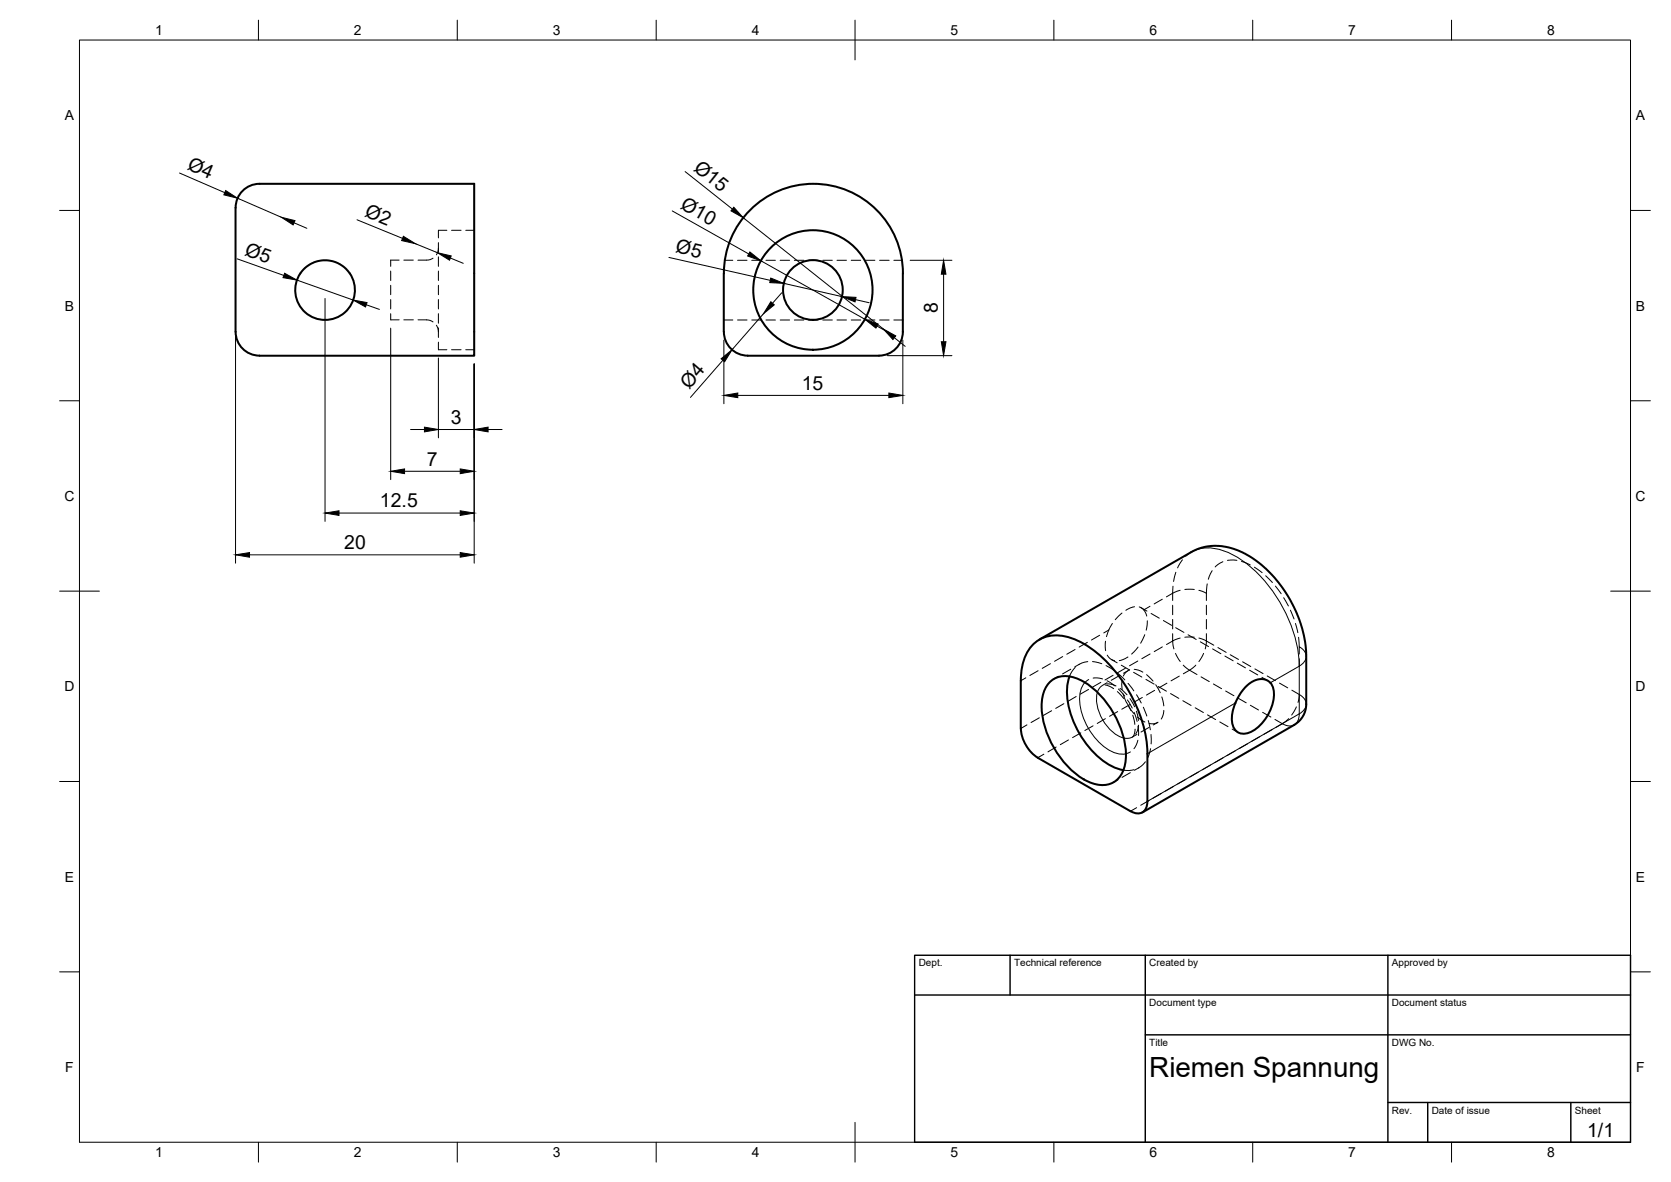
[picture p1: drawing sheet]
<svg xmlns="http://www.w3.org/2000/svg" width="420mm" height="297mm" viewBox="0 0 420 297" stroke-linecap="round" stroke-linejoin="round" font-family="sans-serif">
<!-- layer: Hidden Narrow -->
<g fill="none" stroke="#000" stroke-width=".25">
<path d="M299.6 138.7l-1.5 1.1M276.5 159.6l-2.1 1.2M278.8 158.3l-1.3 .8M289.2 152.4l-1.6 .9M292.2 150.6l-2 1.2M294.9 159.2v1.9l1.8-.8M294.9 149.1l-1.6 .9M294.9 149.1v1.8M294.9 152.1v2.4M294.9 155.7v2.4M294.9 147.3v1.8M295.7 143.8l-.6 2.3"/>
<path d="M296.7 148.3l-1.8 .8M297.3 140.7l-1.2 2M297.9 148.1h2.4M301.5 148.3l1.8 .8M303.3 159.2v1.9l-1.8-.8M303.3 149.1v1.8M303.3 152.1v2.4M303.3 155.7v2.4M303.6 146.7l-.3 2.4M304.8 143.4l-1 2.2M307.5 141.2l-2 1.3M308.6 140.8h2.4"/>
<path d="M312.2 141.1l2.2 .9M315.4 142.5l2 1.4M318.2 144.7l1.7 1.7M320.7 147.3l1.4 1.9M322.8 150.2l1.2 2.1M324.5 153.3l.9 2.2M325.7 156.7l.6 2.3M257.9 170.3l-1.2 .8M261 168.6l-2 1.1M264.1 166.8l-2 1.2M264.4 178.6l-2.1 1.2M267.2 165l-2 1.2"/>
<path d="M267.5 176.8l-2 1.2M270.3 163.2l-2.1 1.2M270.6 175l-2.1 1.2M273.4 161.4l-2.1 1.2M273.7 173.3l-2.1 1.1M273.7 170.8l-.9 .7M274.9 170.4h.9l1.4 .2M276.8 171.5l-2.1 1.2M277.2 172.3l-.8 .7-.5 1M278.3 171.9h1l1.3 .5M278.3 171.1l2 1.3M279.9 169.7l-2.1 1.2"/>
<path d="M281 178.8l-2 1.2M281.2 173.2l1.6 1.7M281.6 173l1.8 1.6M283 167.9l-2.1 1.2M283.5 175.9l1.2 2.1M284.1 175.6l1.2 2M284.1 177l-2 1.2M285.2 179l.7 2.3M285.7 178.7l.6 2.3M286.1 166.1l-2.1 1.2M287.2 175.3l-2 1.2M289.2 164.3l-2.1 1.2"/>
<path d="M290.3 173.5l-2 1.2M292.3 162.6l-2.1 1.2M293.3 162l1.6-.9 .3 2M293.4 171.7l-2 1.2M295.6 164.2l1.2 2.1M296.5 169.9l-2.1 1.2M297.5 167.2l1.1 .9 2.4 1.4M297.9 160.1h2.4M300.7 167.2l-1.1 .9-2.1 1.2M302 170.1l2.1 1.2M302.6 164.2l-1.1 2.1M305.1 171.9l2 1.2"/>
<path d="M305.2 162.1l-1.9-1-.3 2M306.2 162.7l2.1 1.2M308.2 173.7l2.1 1.1M309.3 164.5l2.1 1.2M311.3 175.4l2.1 1.2M312.4 166.3l2.1 1.2M314.4 177.2l2 1.2M315.5 168.1l2.1 1.2M317.5 179l2.1 1.2M318.6 169.9l2.1 1.2M321.7 171.7l2.1 1.2M324.8 173.4l1.9 1.1-.3 2"/>
<path d="M326 177.6l-1.2 2.1M326.5 160.2l.2 2.3M326.7 174.5l1.2 1 .4 .7 .1 .8M326.7 164.4v-1.9l1.2 1 .4 .7 .1 .8M326.7 165.6v1.8M258.2 182.2l-1.5 .9M261.3 180.4l-2.1 1.2M262.5 189.5l-1.6 .9M265.6 187.7l-2.1 1.2M268.6 186l-2 1.1M271.8 184.2l-2.1 1.2M274.8 182.4l-2 1.2"/>
<path d="M277.9 180.6l-2 1.2M284.2 189l-1.1 .4M284.7 185.2l-1.1 .4-1-.1M286.1 186l-.5 1.4-.5 .8M286.2 182.5l.1 2.3M286.3 182.2l-.3 1.4-.4 .9M292 199.4l-2.1 1.2M295.1 197.6l-2.1 1.2M298.2 195.8l-2.1 1.2M301.3 194l-2.1 1.2M304.4 192.3l-2.1 1.1M307.5 190.5l-2.1 1.2"/>
<path d="M310.6 188.7l-2.1 1.2M313.7 186.9l-2.1 1.2M316.8 185.1l-2.1 1.2M319.8 183.4l-2 1.1M324 180.6l-1.6 1.3-1.8-1.1M325.4 182.2l-.7 .2h-.9l-1.4-.5-1.5 .9M285.8 203l-1.6 .9M288.9 201.2l-2.1 1.2"/>
</g>
<!-- layer: Visible Narrow -->
<path d="M299.5 138.7a10.3 10.3 0 0 1 9.5 .2 32.1 32.1 0 0 1 14.3 15.3 31.5 31.5 0 0 1 3.4 13.2M272.8 171.5a8.3 8.3 0 0 0-.8 7.8 15.4 15.4 0 0 0 8.5 10l1.8 .2 .8-.1M275.9 174a10.9 10.9 0 0 0 4.8 10.6l1.9 .9M310.6 176.7l-22.1 12.7M326.7 179.4l-.2 1.2a2.46 2.46 0 0 1-1.1 1.5M326.7 167.4l-7.3 4.2M326.7 167.4v12M326.7 179.4l-38.2 22M328.4 176.9a3 3 0 0 1-1.7 2.5M328.4 164.9a3 3 0 0 1-1.7 2.5" fill="none" stroke="#000" stroke-width=".25"/>
<!-- layer: Hidden -->
<g fill="none" stroke="#000" stroke-width=".25">
<path d="M112.4 57.9h-2.2v1.9M113.5 57.9h2.4M117.1 57.9h2.1M98.2 68.1v2.4M98.2 71.7v2.4M98.2 75.3v2.3M98.2 78.8v1.6h2.2M100.4 65.4h-2.2v1.5M101.5 65.4h2.4M108.9 64.9l-.3 .2a5.7 5.7 0 0 1-3.5 .3M110.2 78.8v2.4M110.2 75.3v2.3"/>
<path d="M110.2 71.7v2.4M110.2 68.1v2.4M110.2 64.5v2.4M110.2 61v2.4M110.2 62.4l-.1 .9-.4 .7M182.2 65.4h2.1M185.4 65.4h2.4M189 65.4h2.4M192.6 65.4h2.4M196.2 65.4h2.3M199.7 65.4h2.4M203.3 65.4h2.4"/>
<path d="M206.9 65.4h2.4M210.5 65.4h2.3M214 65.4h2.4M217.6 65.4h2.4M221.2 65.4h2.4M224.7 65.4h2.1M101.5 80.4h2.4M105.1 80.4a5.8 5.8 0 0 1 3.5 .3l.3 .2M109.7 81.7l.4 .8 .1 .9M110.2 86v1.9h2.2M110.2 82.4v2.4M113.5 87.9h2.4"/>
<path d="M117.1 87.9h2.1M182 80.4h2.3M185.4 80.4h2.4M189 80.4h2.4M192.6 80.4h2.4M196.2 80.4h2.3M199.7 80.4h2.4M203.3 80.4h2.4M206.9 80.4h2.4M210.5 80.4h2.3M214 80.4h2.4M217.6 80.4h2.4"/>
<path d="M221.2 80.4h2.4M224.7 80.4h2.3M279.7 156.7l-.9 1.6-.6 1.7M282.1 154.1l-1.7 1.6M285.3 152.5l-1.2 .3-1 .6M286.4 152.5l1.2 .8 .7 1.5M287 152.7l1.4 .9M287.8 159.5l-1 2.1M288.5 156l-.3 2.4M289.4 154.2l2.1 1.1M292.5 155.9l2.1 1.2M295.6 157.7l2.1 1.2"/>
<path d="M298.7 159.5l2.1 1.2M266.1 170l-1.1 .6M269.2 168.2l-2 1.2M270.3 167.7l-.7 1-.7 1.3M271.4 166.9l-1.1 .7M273.5 166.3l-1.5 .3-.7 .4M274.7 166.3l2.3 .5M277.9 172.1l1.1 .4 1 .6M278 161.1v2.4M278.1 167.3l2.1 1.2M278.4 171.6l-1.2 .6M278.4 164.6l.6 .8 1.2 .6"/>
<path d="M279.4 165.7l1.5 .9M280.9 173.8l1.7 1.7M281.1 169.2l1.7 1.7M281.5 169.8l-2.1 1.2M281.9 167.2l2.1 1.2M282.1 171l.1 2.3M282.4 174.4l.7 1.8 1.3 2.4M283.6 165.1l-2.2 .9M283.6 168.6l-1.1 .6M283.6 171.7l1.5 1.9M283.8 177.5l1.4 1.9M284.1 168.3l-1 .7-.7 .9"/>
<path d="M284.8 179.7l.5 2.3M285 169l2.1 1.1M285.2 168.2l1.1 .2 1.1 .5M285.8 174.6l1.2 2.1M286.2 162.6l-1.7 1.8M287.5 177.7l.9 2.2M288.1 170.7l2.1 1.2M288.3 169.6l1.6 1.6M290.6 172.1l1.1 2M291.2 172.5l2.1 1.2M292.1 175.1l.5 2.3M292.6 178.5l-.2 1.3-.4 .9"/>
<path d="M294.3 174.3l2.1 1.2M297.4 176.1l2.1 1.2M300.5 177.9l2.1 1.2M301.8 161.3l2.1 1.2M303.6 179.6l2.1 1.2M304.9 163.1l2.1 1.2M308 164.9l2.1 1.2M311.1 166.7l2.1 1.1M314.2 168.4l2.1 1.2M317.3 170.2l1.4 .9M281.1 196l-1.1 .6M284.2 194.2l-2.1 1.2"/>
<path d="M285.1 193.4l-1.2 .2h-1.4M285.4 183.2l-.2 1.4-.5 .6 1.2-.6M286 180.2l1.9 1.2M286.4 192.9l-1.2 .7M288 191.4l-1 1.1-.8 .5M288.7 181.1l.5 2.3M288.9 182.8l-2 1.2M289.3 188.1l-.7 2.3M289.4 184.6v2.4M291.1 181.6l-1.1 .6M291.2 181.5l-1.2 .4-1.1-.1M306.7 181.4l2.1 1.2"/>
<path d="M309.8 183.2l1.5 .9"/>
</g>
<!-- layer: Visible -->
<g fill="none" stroke="#000" stroke-width=".51">
<path d="M61 48a6 6 0 0 1 4.2-1.8h54v43.2h-54a6 6 0 0 1-6-6v-23.6a49.4 49.4 0 0 1 .4-9.5l.3-.9zM76.3 67.7l1.4-1.1 1.5-.8 1.6-.3 1.4-.1 1.5 .2 1.3 .5 1.3 .9 .9 .8a7.5 7.5 0 0 1-.3 10.5 7.5 7.5 0 0 1-10.5-.1 7.5 7.5 0 0 1-.1-10.5zM182 68.7v14.7M182 68.7a22.5 22.5 0 0 1 22.5-22.5 22.5 22.5 0 0 1 22.5 22.5M227 68.7v14.7a6 6 0 0 1-6 6h-33a6 6 0 0 1-6-6M256.7 171.1v12M256.7 171.1a11.6 11.6 0 0 1 4.1-10 10.1 10.1 0 0 1 10.3-.1 33.2 33.2 0 0 1 15.2 17.9 29.4 29.4 0 0 1 2.2 10.5v12M261.3 160.7l39.1-22.4 1.8-.7 2.5-.4h2.3l1.8 .3 2 .6 2.2 1 2.9 1.9 2.4 2 2 2 1.9 2.3 1.6 2.4 1.6 2.9 1.6 4.1 1.2 4.8 .2 3v12.5a6 6 0 0 1-3 5.1l-38.1 22.1M264.2 171.2a6.3 6.3 0 0 1 7.1-.5 22.7 22.7 0 0 1 11.7 20.4 6.1 6.1 0 0 1-5.8 6.2 13.6 13.6 0 0 1-9.1-5.1 22.7 22.7 0 0 1-6.1-16.1 7.6 7.6 0 0 1 2.2-4.9zM268.9 170a16.8 16.8 0 0 0 1.8 13 19.7 19.7 0 0 0 10.8 10.3l1 .2M319.4 171.6l-.8-.6-1.2-.3-1.3 .1-1.4 .6-1.3 1-.9 1-1.9 3.3M319.4 171.6a6.7 6.7 0 0 1 .1 6.6 9.4 9.4 0 0 1-6.7 6.2 3.2 3.2 0 0 1-3.1-3.9 10.2 10.2 0 0 1 .9-3.9"/>
<path d="M256.7 183.1a9.4 9.4 0 0 0 4.2 7.3l23.3 13.5a2.6 2.6 0 0 0 3.1 .2 2.6 2.6 0 0 0 1.2-2.7"/>
<circle cx="204.4" cy="72.9" r="15"/>
<circle cx="204.4" cy="72.9" r="7.5"/>
</g>
<!-- layer: BORDER -->
<g fill="none" stroke="#000" stroke-width=".25">
<path d="M20 10.1h390v276.9h-390zM65 5.1v5M115 5.1v5M165 5.1v5M215 5.1v10M265 5.1v5M315 5.1v5M365 5.1v5M15 52.9h5M410 52.9h5M15 100.7h5M410 100.7h5"/>
<path d="M15 148.6h10M405 148.6h10M15 196.4h5M410 196.4h5M15 244.2h5M410 244.2h5M65 287v5M115 287v5M165 287v5M215 282.1v9.9M265 287v5M315 287v5"/>
<path d="M365 287v5"/>
</g>
<!-- layer: TITLEBLOCK -->
<path d="M230 240.1h180v46.9h-180zM230 250h180M254 240.1v9.9M288 240.1v46.9M349 240.1v46.9M288 260.1h122M349 277.1h61M359 277.1v9.9M395 277.1v9.9" fill="none" stroke="#000" stroke-width=".36"/>
<!-- layer: FD_Dimensions -->
<g fill="none" stroke="#000" stroke-width=".25">
<path d="M45.1 43.5l11.4 4.9M59.7 49.8l11 4.8M73.9 56l3.3 1.4M89.8 55.2l11.4 4.7M169 53l19.3 10.8M172.3 43.1l11.8 9.4M186.9 54.7l35.2 28M59.2 70.8v70.7M59.6 65.1l11.8 4.1M74.7 70.4l14.1 5M81.7 75v56M92.1 76.6l3.3 1.2"/>
<path d="M104.5 61.2l5.5 2.3M113.2 64.8l3.3 1.4M168.2 64.7l25.5 5.7M191.3 65.5l26.2 14.7M192 78.9l-7.9 9M196.6 73.6l-2.4 2.6M197.1 71.2l14.6 3.3M215.1 75.3l3.4 .8M228.9 65.4h10.5M237.3 68.9v17M98.2 82.5v38M110.2 90v20"/>
<path d="M119.2 91.5v50M181.8 90.5l-8.2 9.4M182 85.5v16M185.5 99.4h38M220.5 81.9l3.1 1.8M223.1 89.4h16.3M224.9 84.9l2.7 2.1M227 85.5v16M101.7 118.4h14M103.2 107.9h3.5M110.2 107.9h9M122.7 107.9h3.5"/>
<path d="M62.7 139.4h53M85.2 128.9h30.5"/>
</g>
<g fill="#000" stroke="#000" stroke-width=".25">
<path d="M56.7 47.9l3 1.9-3.4-.8zM70.7 54.6l3.5 .8-.5 1.1zM101.4 59.4l3.1 1.8-3.5-.7zM184.5 52.1l2.4 2.6-3.1-1.7zM71.6 68.7l3.1 1.7-3.5-.6zM88.8 75.4l3.5 .6-.4 1.1zM110 63.5l3.5 .8-.5 1.1zM188.6 63.3l2.7 2.2-3.3-1.2zM193.8 69.9l3.3 1.3-3.6-.2zM193.8 75.8l.9 .8-2.7 2.3zM211.7 74.5l3.5 .2-.2 1.2zM237.3 65.4l.5 3.5h-1.1z"/>
<path d="M181.3 90.2l2.8-2.3-1.9 3zM182 99.4l3.5-.6v1.1zM217.5 80.2l3.3 1.2-.6 1.1zM223.5 98.8l3.5 .6-3.5 .5zM222.1 82.7l3.1 1.7-.7 .9zM236.7 85.9h1.1l-.5 3.5zM98.2 118.4l3.5-.6v1.2zM106.7 107.3l3.5 .6-3.5 .6zM115.7 117.8l3.5 .6-3.5 .6zM119.2 107.9l3.5-.6v1.2zM59.2 139.4l3.5-.5v1.1zM81.7 128.9l3.5-.5v1.1z"/>
<path d="M115.7 128.4l3.5 .5-3.5 .6zM115.7 138.9l3.5 .5-3.5 .6z"/>
</g>
<text font-size="7" x="289" y="270.6">Riemen Spannung</text>
<g font-size="4.9">
<text x="46.9" y="42.6" transform="rotate(24 46.9 42.6)">Ø4</text>
<text x="174.2" y="42.7" transform="rotate(38 174.2 42.7)">Ø15</text>
<text x="170.8" y="52.2" transform="rotate(29 170.8 52.2)">Ø10</text>
<text x="91.5" y="54.3" transform="rotate(22 91.5 54.3)">Ø2</text>
<text x="61.3" y="64" transform="rotate(20 61.3 64)">Ø5</text>
<text x="169.7" y="63.4" transform="rotate(13 169.7 63.4)">Ø5</text>
<text x="235.8" y="78.7" transform="rotate(-90 235.8 78.7)">8</text>
<text x="173.2" y="97.9" transform="rotate(-49 173.2 97.9)">Ø4</text>
<text x="201.6" y="97.9">15</text>
<text x="113.4" y="106.5">3</text>
<text x="107.4" y="117">7</text>
<text x="95.5" y="127.5">12.5</text>
<text x="86.6" y="138">20</text>
<text x="399.1" y="285.7">1/1</text>
</g>
<g font-size="3.5">
<text x="39" y="8.8">1</text>
<text x="89" y="8.8">2</text>
<text x="139" y="8.8">3</text>
<text x="189" y="8.8">4</text>
<text x="239" y="8.8">5</text>
<text x="289" y="8.8">6</text>
<text x="339" y="8.8">7</text>
<text x="389" y="8.8">8</text>
<text x="16.3" y="30.2">A</text>
<text x="411.3" y="30.2">A</text>
<text x="16.3" y="78">B</text>
<text x="411.3" y="78">B</text>
<text x="16.2" y="125.9">C</text>
<text x="411.2" y="125.9">C</text>
<text x="16.2" y="173.7">D</text>
<text x="411.2" y="173.7">D</text>
<text x="16.3" y="221.6">E</text>
<text x="411.3" y="221.6">E</text>
<text x="16.4" y="269.4">F</text>
<text x="411.4" y="269.4">F</text>
<text x="39" y="290.8">1</text>
<text x="89" y="290.8">2</text>
<text x="139" y="290.8">3</text>
<text x="189" y="290.8">4</text>
<text x="239" y="290.8">5</text>
<text x="289" y="290.8">6</text>
<text x="339" y="290.8">7</text>
<text x="389" y="290.8">8</text>
</g>
<g font-size="2.5">
<text x="231" y="242.9">Dept.</text>
<text x="255" y="242.9">Technical reference</text>
<text x="289" y="242.9">Created by</text>
<text x="350" y="242.9">Approved by</text>
<text x="289" y="252.8">Document type</text>
<text x="350" y="252.8">Document status</text>
<text x="289" y="262.9">Title</text>
<text x="350" y="262.9">DWG No.</text>
<text x="350" y="279.9">Rev.</text>
<text x="360" y="279.9">Date of issue</text>
<text x="396" y="279.9">Sheet</text>
</g>
</svg>
